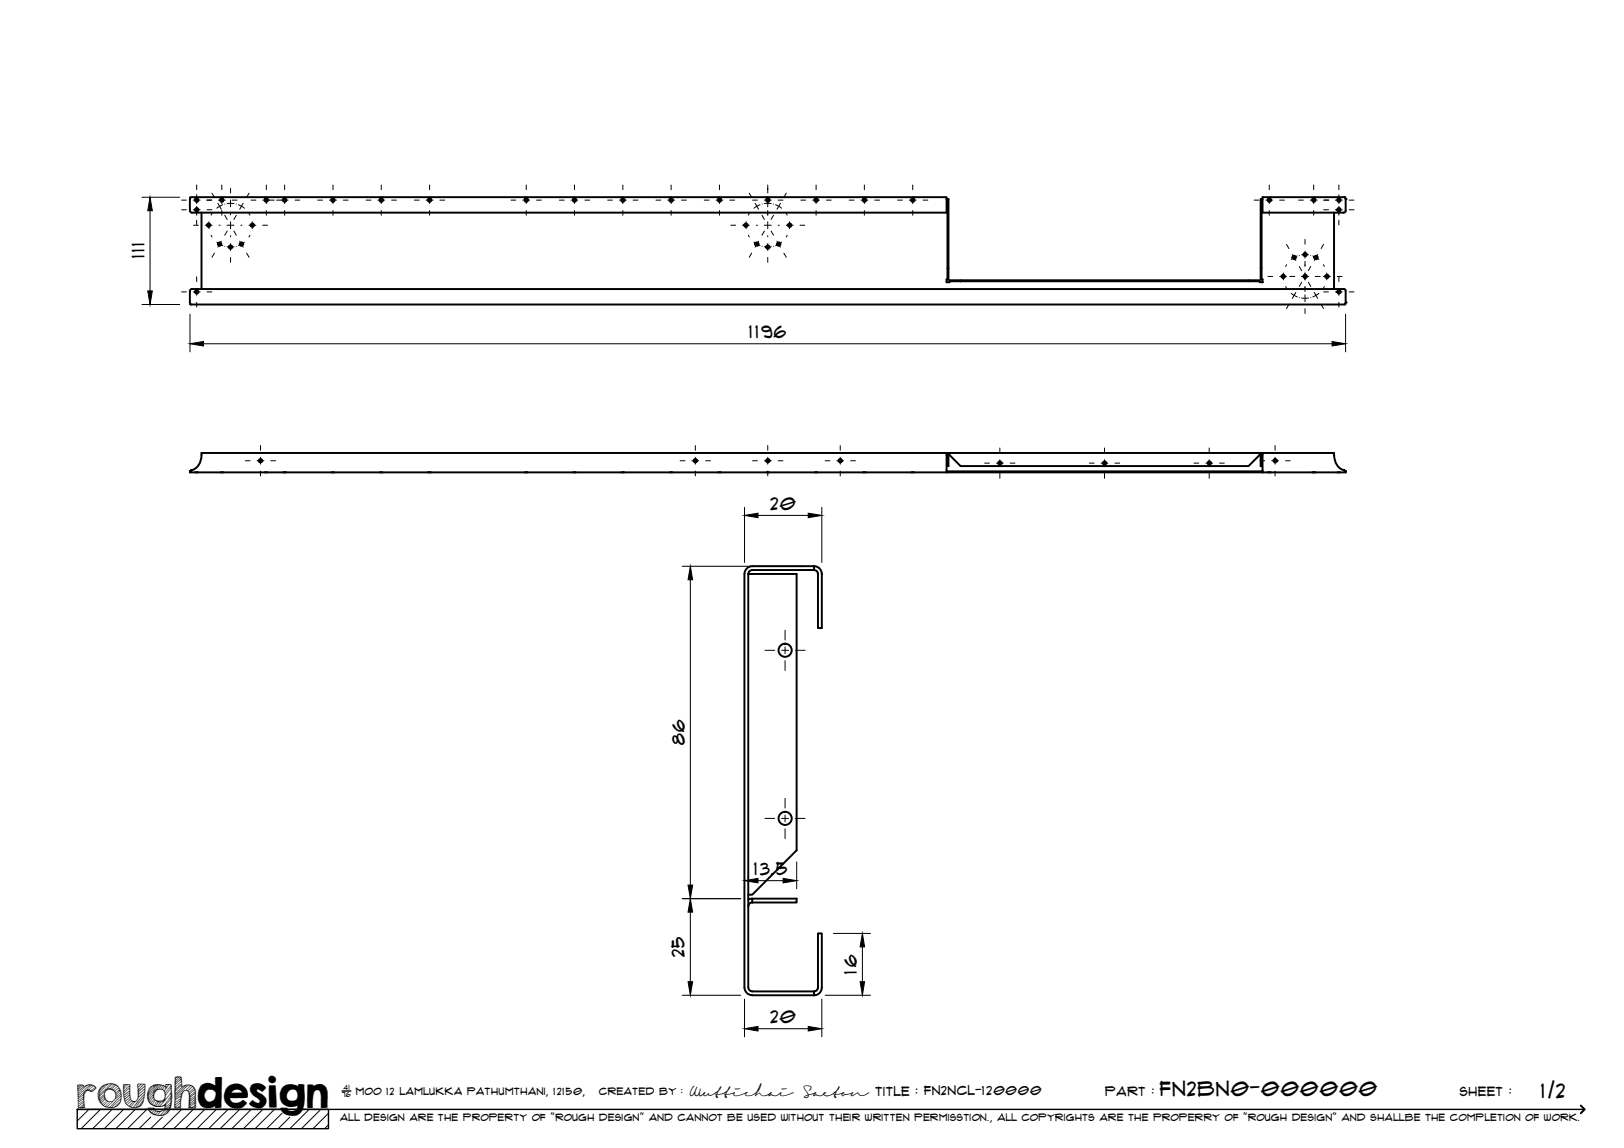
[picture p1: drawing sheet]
<svg xmlns="http://www.w3.org/2000/svg" width="420mm" height="297mm" viewBox="0 0 420 297" stroke-linecap="round" stroke-linejoin="round" font-family="sans-serif">
<!-- layer: Visible -->
<g fill="none" stroke="#000" stroke-width=".51">
<path d="M50.5 51.5l.4-.2 .3 .2M50.5 51.5a.43 .43 0 0 0 .4 .7 .43 .43 0 0 0 .3-.7M52.1 55v19.8M57 51.5a.43 .43 0 0 0 .4 .7 .43 .43 0 0 0 .3-.7M57 51.5l.4-.2 .3 .2M68.5 51.5a.43 .43 0 0 0 .4 .7 .43 .43 0 0 0 .3-.7M68.5 51.5l.4-.2 .3 .2M73.3 51.5l.3-.2 .4 .2M73.3 51.5a.43 .43 0 0 0 .3 .7 .43 .43 0 0 0 .4-.7M85.8 51.5a.43 .43 0 0 0 .3 .7 .43 .43 0 0 0 .4-.7M85.8 51.5l.3-.2 .4 .2M98.3 51.5a.43 .43 0 0 0 .3 .7 .43 .43 0 0 0 .4-.7"/>
<path d="M98.3 51.5l.3-.2 .4 .2M110.8 51.5a.43 .43 0 0 0 .3 .7 .43 .43 0 0 0 .4-.7M110.8 51.5l.3-.2 .4 .2M135.8 51.5l.3-.2 .4 .2M135.8 51.5a.43 .43 0 0 0 .4 .7 .43 .43 0 0 0 .3-.7M148.3 51.5a.43 .43 0 0 0 .3 .7 .43 .43 0 0 0 .4-.7M148.3 51.5l.3-.2 .4 .2M160.8 51.5l.3-.2 .4 .2M160.8 51.5a.43 .43 0 0 0 .4 .7 .43 .43 0 0 0 .3-.7M173.3 51.5a.43 .43 0 0 0 .3 .7 .43 .43 0 0 0 .4-.7M173.3 51.5l.3-.2 .4 .2M185.8 51.5a.43 .43 0 0 0 .4 .7 .43 .43 0 0 0 .3-.7"/>
<path d="M185.8 51.5l.3-.2 .4 .2M198.3 51.5l.3-.2 .4 .2M198.3 51.5a.43 .43 0 0 0 .4 .7 .43 .43 0 0 0 .3-.7M198.7 52.2h-.1M210.8 51.5a.43 .43 0 0 0 .3 .7 .43 .43 0 0 0 .4-.7M210.8 51.5l.3-.2 .4 .2M223.3 51.5l.3-.2 .4 .2M223.3 51.5a.43 .43 0 0 0 .4 .7 .43 .43 0 0 0 .3-.7M235.8 51.5a.43 .43 0 0 0 .3 .7 .43 .43 0 0 0 .4-.7M235.8 51.5l.3-.2 .4 .2M244.9 51.5h.2M244.9 51.5v-.5h-195.5l-.3 .4v3.1l.5 .5"/>
<path d="M244.9 51.5v3.5h-195.3M245.1 51.5h.3v17.9h-.3zM326.2 51.5h.2v17.9h-.2zM326.4 51.5h.2M326.6 51h21.3l.2 .4v3.1l-.2 .5h-.3h-21zM328.1 51.5a.43 .43 0 0 0 .3 .7 .43 .43 0 0 0 .4-.7M328.1 51.5l.3-.2 .3 .2M339.6 51.5a.43 .43 0 0 0 .3 .7 .43 .43 0 0 0 .4-.7M339.6 51.5l.3-.2 .3 .2M345.1 55v19.8M346.1 51.5a.43 .43 0 0 0 .3 .7 .43 .43 0 0 0 .4-.7M346.1 51.5l.3-.2 .4 .2"/>
<path d="M49.6 74.8l-.5 .5v3.1l.3 .4h298.5l.2-.4v-3.1v-.3l-.4-.2h-298.1M245.1 69.4v2.9h.3v-2.9M245.1 72.3h-.2v.7h.7v-.2M245.6 72.8h2.9M248.5 72.5h74.5v.3h-74.5zM248.5 72.5h-2.9v.3M323 72.5h2.9v.3h-2.9M325.9 72.8v.2h.7M326.2 69.4v2.9h.4v.7M326.4 69.4v2.9M326.6 73h.1M244.9 117.5l.3 .2-.1 2.9h.3v-2.9l-.1-.2-.4-.3v5"/>
<path d="M245.3 117.5h.3M245.6 117.2v.5l2.9 2.9h74.5l2.9-2.9v-.5M325.9 117.5h.3M326.6 117.2h18.5v.5M326.6 117.2h-274.5a4.2 4.2 0 0 1-2.6 4.5M326.6 117.2h.1M326.6 117.2v5M326.7 117.2l-.5 .3v.2v2.9h.2v-2.9M326.7 117.5l-.3 .2M345.2 117.7a3.8 3.8 0 0 0 2.6 4M49.1 122.2v-.3l.4-.2-.4 .5h195.8M50.5 122.2h.7"/>
<path d="M57 122.2h.7M68.5 122.2h.7M73.3 122.2h.7M85.8 122.2h.7M98.3 122.2h.7M110.8 122.2h.7M135.8 122.2h.7M148.3 122.2h.7M160.8 122.2h.7M173.3 122.2h.7M185.8 122.2h.7M198.3 122.2h.7"/>
<path d="M210.8 122.2h.7M223.3 122.2h.7M235.8 122.2h.7M244.9 122.2h83.2M244.9 122h81.7M328.1 122.2h.6M328.7 122.2h10.9M339.6 122.2h.6M340.2 122.2h7.9M346.1 122.2h.7M347.8 121.7l.3 .2v.3zM193.6 148.5h12.5v71.5l-11.5 11.5h-1"/>
<path d="M193.6 148.5v107a1.04 1.04 0 0 0 1 1h16M210.6 146.5h-14.1a3.5 3.5 0 0 0-3.3 .6l-.6 1.4v107a2.04 2.04 0 0 0 2 2h16M210.6 146.5l1.2 .4 .6 .7 .2 .9M210.6 147.5l.7 .3 .3 .7M210.6 147.5h-16a1.01 1.01 0 0 0-1 1M210.6 146.5v1M211.6 148.5h.1M211.6 148.5v14h1v-14M212.6 148.5h.1M194.6 232.5h11.5v1h-11.5zM194.6 233.5a1.01 1.01 0 0 0-1 1M194.6 232.5l-1 .3"/>
<path d="M210.6 256.5v1M211.6 255.5l-.3 .8-.7 .2M211.6 255.5h.1M211.6 255.5v-14h1v14M212.6 255.5l-.1 .7-.4 .7-.8 .5-.7 .1M212.6 255.5h.1"/>
<circle cx="50.9" cy="54.3" r=".43"/>
<circle cx="54" cy="58.3" r=".43"/>
<circle cx="65.3" cy="58.3" r=".43"/>
<circle cx="193" cy="58.3" r=".43"/>
<circle cx="204.3" cy="58.3" r=".43"/>
<circle cx="346.4" cy="54.3" r=".43"/>
<circle cx="50.9" cy="75.5" r=".43"/>
<circle cx="56.8" cy="63.2" r=".43"/>
<circle cx="59.6" cy="63.9" r=".43"/>
<circle cx="62.5" cy="63.2" r=".43"/>
<circle cx="195.8" cy="63.2" r=".43"/>
<circle cx="198.7" cy="63.9" r=".43"/>
<circle cx="201.5" cy="63.2" r=".43"/>
<circle cx="332" cy="71.5" r=".43"/>
<circle cx="334.8" cy="66.6" r=".43"/>
<circle cx="337.7" cy="71.5" r=".43"/>
<circle cx="337.7" cy="65.9" r=".43"/>
<circle cx="340.5" cy="66.6" r=".43"/>
<circle cx="343.3" cy="71.5" r=".43"/>
<circle cx="346.4" cy="75.5" r=".43"/>
<circle cx="67.4" cy="119.2" r=".43"/>
<circle cx="179.9" cy="119.2" r=".43"/>
<circle cx="198.7" cy="119.2" r=".43"/>
<circle cx="217.4" cy="119.2" r=".43"/>
<circle cx="258.7" cy="119.8" r=".43"/>
<circle cx="285.8" cy="119.8" r=".43"/>
<circle cx="312.9" cy="119.8" r=".43"/>
<circle cx="329.9" cy="119.2" r=".43"/>
<circle cx="203.1" cy="168.3" r="1.7"/>
<circle cx="203.1" cy="211.7" r="1.7"/>
</g>
<g fill="#000">
<circle cx="348.1" cy="51.5" r=".25"/>
<circle cx="348.1" cy="78.3" r=".25"/>
<circle cx="326.6" cy="117.2" r=".25"/>
</g>
<!-- layer: TitleBlock -->
<path d="M20 287h65v5h-65zM20 287h390M88.5 282.3h2.3" fill="none" stroke="#000" stroke-width=".36"/>
<path d="M409 286.1l1 .9-1 1" fill="none" stroke="#000" stroke-width=".51"/>
<g fill="none" stroke="#000" stroke-width=".26">
<path d="M23 287l-3 3.1M26 287l-5 5M29 287l-5 5M32 287l-5 5M35 287l-5 5M38 287l-5 5M39 289.1l-3 2.9M42 289.1l-3 2.9M47 287l-5 5M50 287l-5 5M53 287l-5 5M56 287l-5 5"/>
<path d="M59 287l-5 5M62 287l-5 5M65 287l-5 5M68 287l-5 5M71 287l-5 5M73 288l-4 4M75 289.1l-3 2.9M80 287l-5 5M83 287l-5 5M85 288l-4 4M85 291l-1 1"/>
</g>
<!-- layer: Smart Centers -->
<g fill="none" stroke="#000" stroke-width=".26">
<path d="M47 51.8h1.2M47 54.3h1.2M50 51.8h1.8M50 54.3h1.8M50.1 58.3h1.2M50.9 47.9v1.2M50.9 50.4v2.3M50.9 53.4v2.3M50.9 57v1.2M53.1 58.3h1.8M53.5 51.8h1.3M53.6 54.3h1.2"/>
<path d="M54.1 57.4v1.8M54.8 50l.7 1.1M54.9 55.2l-.3 .5M56.4 52.6l.9 1.6M56.5 51.8h1.8M56.7 58.3h.3M57.4 47.9v1.2M57.4 50.9v1.8M57.4 54.5v1.2M57.6 53l-1.5 .9M58.1 55.7l.7 1.1M58.2 52.8h.1"/>
<path d="M58.7 58.3h1.8M58.8 52.7h1.7M58.8 59.8l-.7 1.1M59.6 48.7v1.2M59.6 51.7v1.8M59.6 55.3v.3M59.6 57.4v1.8M60.1 51.8h1.2M60.5 59.8l.6 1.1M61.1 52.8h.1M61.1 55.7l-.6 1.1M61.7 53l1.5 .9"/>
<path d="M62.3 58.3h.3M62.9 52.6l-.9 1.6M64.4 58.3h1.8M64.4 55.2l.3 .5M64.4 50l-.6 1.1M65 51.8h1.2M65.2 57.4v1.8M68 58.3h1.2M68 51.8h3M68.9 47.9v1.2M68.9 50.9v1.8M68.9 54.5v1.2"/>
<path d="M71.6 51.8h2.9M73.6 47.9v1.2M73.6 50.9v1.8M73.6 54.5v1.2M76.3 51.8h1.3M82.2 51.8h1.3M85.2 51.8h1.8M86.1 47.9v1.2M86.1 50.9v1.8M86.1 54.5v1.2M88.8 51.8h1.3M94.7 51.8h1.3"/>
<path d="M97.7 51.8h1.8M98.6 47.9v1.2M98.6 50.9v1.8M98.6 54.5v1.2M101.3 51.8h1.3M107.2 51.8h1.3M110.2 51.8h1.8M111.1 47.9v1.2M111.1 50.9v1.8M111.1 54.5v1.2M113.8 51.8h1.3M132.2 51.8h1.3"/>
<path d="M135.3 51.8h1.7M136.1 47.9v1.2M136.1 50.9v1.8M136.1 54.5v1.2M138.8 51.8h1.3M144.7 51.8h1.3M147.7 51.8h1.8M148.6 47.9v1.2M148.6 50.9v1.8M148.6 54.5v1.2M151.3 51.8h1.3M157.2 51.8h1.3"/>
<path d="M160.3 51.8h1.7M161.1 47.9v1.2M161.1 50.9v1.8M161.1 54.5v1.2M163.8 51.8h1.3M169.7 51.8h1.3M172.7 51.8h1.8M173.6 47.9v1.2M173.6 50.9v1.8M173.6 54.5v1.2M176.3 51.8h1.3M182.2 51.8h1.3"/>
<path d="M185.3 51.8h1.7M186.1 47.9v1.2M186.1 50.9v1.8M186.1 54.5v1.2M188.8 51.8h1.3M189.1 58.3h1.2M192.1 58.3h1.8M193 57.4v1.8M193.8 50l.7 1.1M193.9 55.2l-.3 .5M194.7 51.8h1.3M195.4 52.6l.9 1.6"/>
<path d="M195.7 58.3h.3M196.6 53l-1.5 .9M197.1 55.7l.7 1.1M197.2 52.8h.1M197.7 58.3h1.8M197.7 51.8h1.8M197.7 52.7h1.8M197.8 59.8l-.7 1.1M198.6 47.9v2M198.6 50.9v2.6M198.6 54.5v1.2M198.6 57.4v1.8"/>
<path d="M199.5 59.8l.6 1.1M200.1 52.8h.1M200.1 55.7l-.6 1.1M200.7 53l1.5 .9M201.3 58.3h.3M201.3 51.8h1.3M201.9 52.6l-.9 1.6M203.4 58.3h1.8M203.4 55.2l.3 .5M203.4 50l-.6 1.1M204.2 57.4v1.8M207 58.3h1.2"/>
<path d="M207.2 51.8h1.2M210.2 51.8h1.8M211.1 47.9v1.2M211.1 50.9v1.8M211.1 54.5v1.2M213.8 51.8h1.3M219.7 51.8h1.3M222.7 51.8h1.8M223.6 47.9v1.2M223.6 50.9v1.8M223.6 54.5v1.2M226.3 51.8h1.3"/>
<path d="M232.2 51.8h1.2M235.2 51.8h1.8M236.1 47.9v1.2M236.1 50.9v1.8M236.1 54.5v1.2M238.8 51.8h1.3M324.5 51.8h1.2M327.5 51.8h1.8M328.4 47.9v1.2M328.4 50.9v1.8M328.4 54.5v1.2M331.1 51.8h1.2"/>
<path d="M336 51.8h1.2M339 51.8h1.8M339.9 47.9v1.2M339.9 50.9v1.8M339.9 54.5v1.2M342.5 51.8h1.3M342.5 54.3h1.2M345.5 51.8h1.8M345.5 54.3h1.8M346.4 47.9v1.2M346.4 50.4v2.3M346.4 53.4v2.3"/>
<path d="M346.4 57v1.2M349.1 51.8h1.2M349.1 54.3h1.2M47 75.5h1.2M50 75.5h1.8M50.9 71.6v1.2M50.9 74.6v1.8M50.9 78.2v1.2M53.6 75.5h1.2M54.6 60.9l.3 .4M55.5 65.5l-.7 1.1M56.1 62.7l1.5 .9"/>
<path d="M57.3 62.4l-.9 1.6M58.2 63.7h.1M58.8 63.9h1.7M59.6 61v.3M59.6 63v1.8M59.6 66.6v1.3M61.1 63.7h.1M62 62.4l.9 1.6M63.2 62.7l-1.5 .9M63.8 65.5l.6 1.1M64.7 60.9l-.3 .4M193.6 60.9l.3 .4"/>
<path d="M194.5 65.5l-.7 1.1M195.1 62.7l1.5 .9M196.3 62.4l-.9 1.6M197.2 63.7h.1M197.7 63.9h1.8M198.6 61v.3M198.6 63v1.8M198.6 66.6v1.3M200.1 63.7h.1M201 62.4l.9 1.6M202.2 62.7l-1.5 .9M202.8 65.5l.6 1.1"/>
<path d="M203.7 60.9l-.3 .4M328 71.5h1.3M331.1 71.5h1.8M332 70.6v1.8M332.6 74.1l.3 .5M332.8 63.2l.7 1.1M332.9 68.5l-.3 .4M333.5 78.7l-.7 1.1M333.7 71.5h1.3M334.1 75.9l1.5 .9M334.3 65.9l1 1.5M335.3 75.7l-1 1.5"/>
<path d="M335.6 66.2l-1.5 .9M336.1 68.9l.7 1.1M336.1 66.1h.1M336.1 77h.1M336.7 71.5h1.8M336.7 77.1h1.8M336.7 65.9h1.8M336.8 73l-.7 1.1M337.6 61.9v1.3M337.6 65v1.8M337.6 67.6v1.2M337.6 70.6v1.8"/>
<path d="M337.6 74.2v1.2M337.6 76.3v1.8M337.6 79.9v1.2M338.5 73l.6 1.1M339.1 66.1h.1M339.1 77h.1M339.1 68.9l-.6 1.1M339.7 66.2l1.5 .9M340 75.7l.9 1.5M340.3 71.5h1.3M340.9 65.9l-.9 1.5M341.2 75.9l-1.5 .9"/>
<path d="M341.8 78.7l.6 1.1M342.4 71.5h1.8M342.4 68.5l.2 .4M342.4 63.2l-.6 1.1M342.5 75.5h1.2M342.6 74.1l-.2 .5M343.2 70.6v1.8M345.5 75.5h1.8M346 71.5h1.2M346.4 71.6v1.2M346.4 74.6v1.8M346.4 78.2v1.2"/>
<path d="M349.1 75.5h1.2M63.5 119.2h1.2M66.5 119.2h1.8M67.4 115.3v1.2M67.4 118.3v1.8M70.1 119.2h1.2M176 119.2h1.2M179 119.2h1.8M179.9 115.3v1.2M179.9 118.3v1.8M182.6 119.2h1.2M194.7 119.2h1.3"/>
<path d="M197.7 119.2h1.8M198.6 115.3v1.2M198.6 118.3v1.8M201.3 119.2h1.3M213.5 119.2h1.2M216.5 119.2h1.8M217.4 115.3v1.2M217.4 118.3v1.8M220.1 119.2h1.2M254.7 119.8h1.3M257.8 119.8h1.8M258.7 115.9v1.3"/>
<path d="M258.7 118.9v1.8M261.3 119.8h1.3M281.8 119.8h1.3M284.9 119.8h1.8M285.7 115.9v1.3M285.7 118.9v1.8M288.4 119.8h1.3M308.9 119.8h1.3M312 119.8h1.7M312.8 115.9v1.3M312.8 118.9v1.8M315.5 119.8h1.3"/>
<path d="M326 119.2h1.2M329 119.2h1.8M329.9 115.3v1.2M329.9 118.3v1.8M332.6 119.2h1.2M67.4 121.9v1.2M179.9 121.9v1.2M198.6 121.9v1.2M217.4 121.9v1.2M258.7 122.5v1.3M285.7 122.5v1.3M312.8 122.5v1.3"/>
<path d="M329.9 121.9v1.2M197.9 168.3h2.5M202.2 168.3h1.8M203.1 163.1v2.5M203.1 167.4v1.7M203.1 170.9v2.6M205.8 168.3h2.5M197.9 211.8h2.5M202.2 211.8h1.8M203.1 206.6v2.5M203.1 210.9v1.8M203.1 214.4v2.6"/>
<path d="M205.8 211.8h2.5"/>
</g>
<!-- layer: FD_Dimensions -->
<g fill="none" stroke="#000" stroke-width=".26">
<path d="M36.7 51h9.8M38.8 54.5v20.8M36.7 78.8h9.8M49.1 81.3v9.7M52.6 88.9h292M348.1 81.3v9.7M192.6 131.3v14.2M196.1 133.4h13M212.6 131.3v14.2M176.5 146.5h31M178.6 150v79M192.6 205.5v24.5"/>
<path d="M176.5 232.5h15.1M178.6 236v18M196.1 227.9h6.5M206.1 223v7M176.5 257.5h15.1M192.6 258.5v9.8M212.6 258.5v9.8M213.5 257.5h11.7M215.6 241.5h9.6M223.1 245v9M196.1 266.2h13"/>
</g>
<g fill="#000" stroke="#000" stroke-width=".26">
<path d="M38.8 51l.6 3.5h-1.2zM38.2 75.3h1.2l-.6 3.5zM49.1 88.9l3.5-.5v1.1zM344.6 88.4l3.5 .5-3.5 .6zM192.6 133.4l3.5-.6v1.1zM209.1 132.8l3.5 .6-3.5 .5zM178.6 146.5l.6 3.5h-1.2zM178.6 232.5l.6 3.5h-1.2zM178 229h1.2l-.6 3.5zM192.6 227.9l3.5-.6v1.1zM202.6 227.3l3.5 .6-3.5 .5zM178 254h1.2l-.6 3.5z"/>
<path d="M222.5 254h1.2l-.6 3.5zM223.1 241.5l.6 3.5h-1.2zM192.6 266.2l3.5-.6v1.2zM209.1 265.6l3.5 .6-3.5 .6z"/>
</g>
<text font-size="9.7" x="19.9" y="286.8">roughdesign</text>
<g font-size="5.3">
<text x="300.1" y="283.6">FN2BN0-000000</text>
<text x="398.7" y="284">1/2</text>
</g>
<g font-size="4.6">
<text x="37.4" y="66.8" transform="rotate(-90 37.4 66.8)">111</text>
<text x="193.9" y="87.5">1196</text>
<text x="199.3" y="131.9">20</text>
<text x="177.2" y="192.8" transform="rotate(-90 177.2 192.8)">86</text>
<text x="195.1" y="226.4">13.5</text>
<text x="177.1" y="247.7" transform="rotate(-90 177.1 247.7)">25</text>
<text x="221.7" y="251.9" transform="rotate(-90 221.7 251.9)">16</text>
<text x="199.3" y="264.7">20</text>
</g>
<g font-size="3.4">
<text x="178.3" y="283.5">Wuttichai</text>
<text x="208.1" y="283.5">Saeton title : FN2NCL-120000</text>
</g>
<g font-size="3.3">
<text x="286" y="283.5">Part :</text>
<text x="377.7" y="283.5">sheet :</text>
</g>
<g font-size="2.7">
<text x="92.1" y="283.3">moo 12 Lamlukka pathumthani, 12150,</text>
<text x="155" y="283.3">created by :</text>
</g>
<text font-size="2.6" x="88" y="290.1">all design are the property of &quot;rough design&quot; and cannot be used without their written permisstion., all copyrights are the properry of &quot;rough design&quot; and shallbe the completion of work.</text>
<g font-size="1.9">
<text x="88.5" y="283.9">76</text>
<text x="88.9" y="282.1">41</text>
</g>
</svg>
